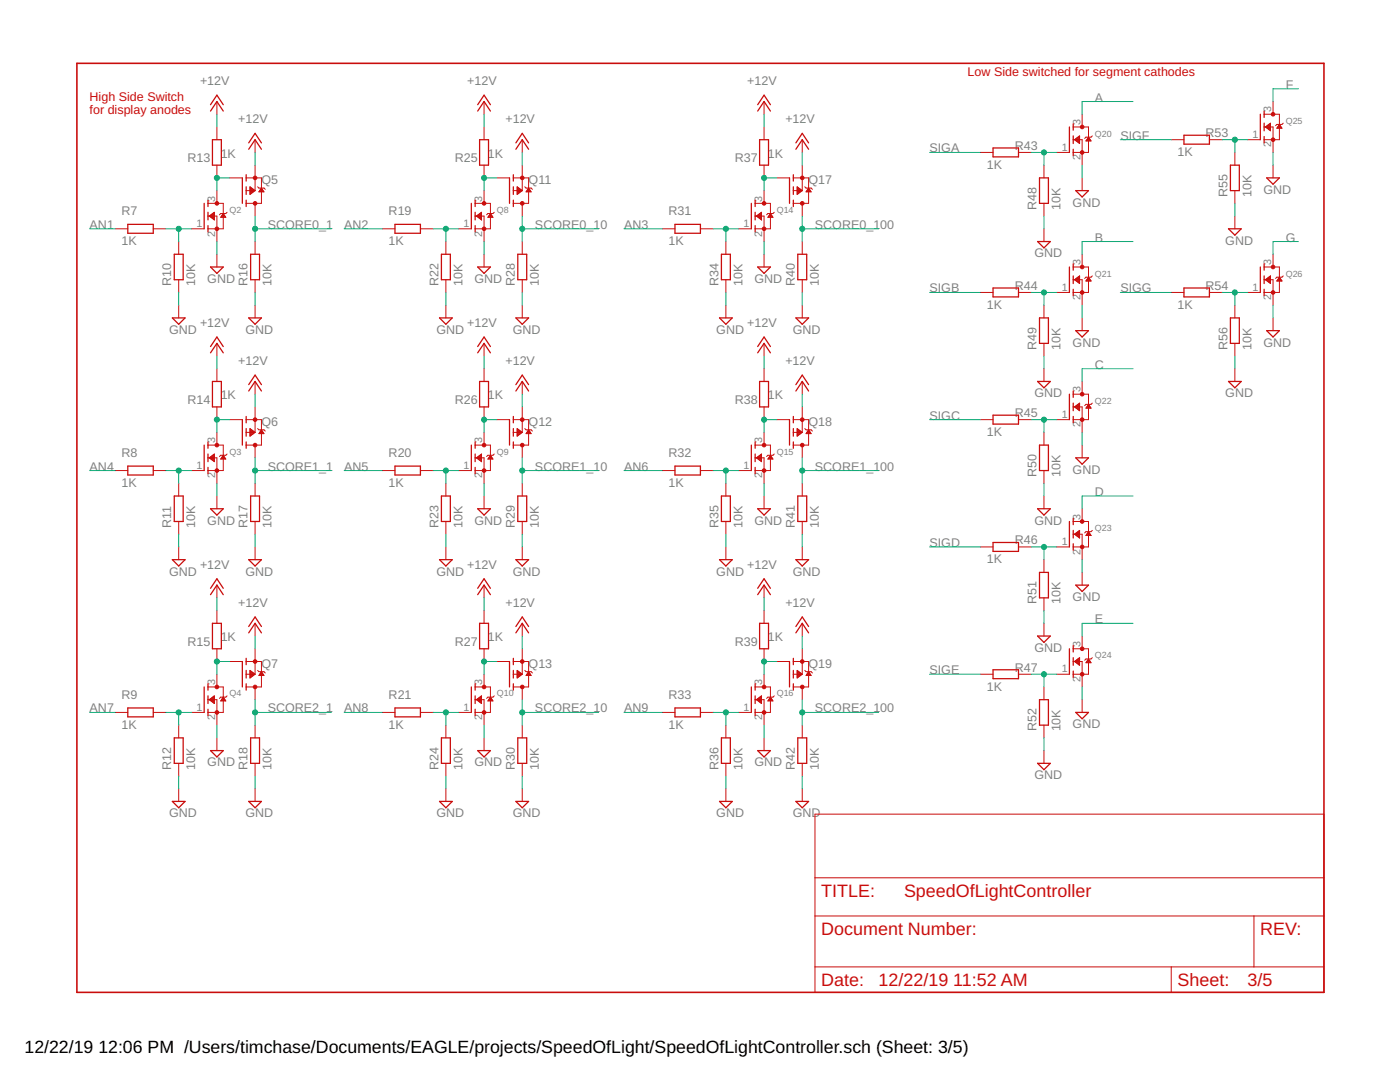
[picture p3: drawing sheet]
<svg xmlns="http://www.w3.org/2000/svg" width="279mm" height="216mm" viewBox="0 0 279 216" stroke-linecap="round" stroke-linejoin="round" font-family="sans-serif">
<path d="M15.3 12.6h248.9v185.4h-248.9z" fill="none" stroke="#c90d0c" stroke-width=".32"/>
<g fill="none" stroke="#c90d0c" stroke-width=".2">
<path d="M43.3 20.3v2.5M43.3 25.3v2.6M43.3 33v2.5M43.3 38v2.6M45.8 35.5h2.6M49.1 35.5h3.1v5.1h-3.1M49.1 38h1.8M49.9 38.2h.8M49.9 38.1h.9M49.9 38h.9M49.9 37.8h.7M49.9 37.7h.6"/>
<path d="M49.9 37.6h.4M49.9 38.7h.1M49.9 38.6h.3M49.9 38.4h.5M49.9 38.3h.6M49.9 37.5h.3M49.9 37.4h.1M49.9 37.3l1 .7-1 .8zM50.9 27.9v2.5M50.9 33v5M51.4 37.3l.3 .2h1l.2 .3M51.7 38.2h.9"/>
<path d="M51.8 38.1h.7M51.9 38h.6M52 37.8h.4M52 37.7h.3M52.1 37.6h.1M52.2 37.5l.5 .8h-1zM96.6 20.3v2.5M96.6 25.3v2.6M96.6 33v2.5M96.6 38v2.6M99.1 35.5h2.6M102.4 35.5h3.1v5.1h-3.1"/>
<path d="M102.4 38h1.8M103.2 38.2h.8M103.2 38.1h1M103.2 38h.9M103.2 37.8h.8M103.2 37.7h.6M103.2 37.6h.5M103.2 37.3l1 .7-1 .8zM103.2 38.7h.2M103.2 38.6h.3M103.2 38.4h.5M103.2 38.3h.6"/>
<path d="M103.2 37.5h.3M103.2 37.4h.1M104.2 27.9v2.5M104.2 33v5M104.7 37.3l.3 .2h1l.3 .3M105.1 38.2h.8M105.1 38.1h.8M105.2 38h.6M105.3 37.8h.4M105.4 37.7h.2M105.5 37.6h.1M105.5 37.5l.5 .8h-1z"/>
<path d="M152.5 20.3v2.5M152.5 25.3v2.6M152.5 33v2.5M152.5 38v2.6M155 35.5h2.6M158.3 35.5h3.1v5.1h-3.1M158.3 38h1.8M159.1 38.2h.8M159.1 38.1h.9M159.1 38h.9M159.1 37.8h.7M159.1 37.7h.6"/>
<path d="M159.1 37.6h.4M159.1 38.7h.1M159.1 38.6h.3M159.1 38.4h.5M159.1 38.3h.6M159.1 37.5h.3M159.1 37.4h.1M159.1 37.3l1 .7-1 .8zM160.1 27.9v2.5M160.1 33v5M160.6 37.3l.3 .2h1l.2 .3M160.9 38.2h.9"/>
<path d="M161 38.1h.7M161.1 38h.5M161.2 37.8h.4M161.2 37.7h.3M161.3 37.6h.1M161.4 37.5l.5 .8h-1zM195.6 30.4h2.6M203.3 30.4h2.5M208.3 33v2.5M210.9 30.4h2.5M214.2 25.3h3v5.1h-3M214.2 27.9h1.8v5.1"/>
<path d="M214.4 27.9l1.1-.8v1.5zM214.5 27.8h1M214.5 27.9h1M214.7 27.7h.8M214.7 28.1h.8M214.8 27.6h.7M214.9 28.2h.6M215 27.5h.5M215 28.3h.5M215.2 27.3h.3M215.2 28.4h.3M215.3 27.2h.2"/>
<path d="M215.3 28.6h.2M216 22.8v2.5M216 35.5v2.5M216.8 28.1h.9M216.9 27.9h.7M216.9 27.8h.7M217 27.7h.5M217.1 27.6h.3M217.2 27.5h.1M217.2 27.4l.5 .7h-1zM218 27.1l-.3 .3h-1l-.2 .2M233.7 27.9h2.6"/>
<path d="M241.4 27.9h2.5M246.4 30.4v2.6M246.4 38v2.6M249 27.9h2.5M252.3 22.8h3v5.1h-3M252.3 25.3h1.8v5.1M252.5 25.3l1.1-.7v1.5zM252.6 25.3h1M252.6 25.4h1M252.8 25.2h.8M252.8 25.5h.8M252.9 25.1h.7"/>
<path d="M253 25.7h.6M253.1 24.9h.5M253.1 25.8h.5M253.2 24.8h.4M253.3 25.9h.3M253.4 24.7h.2M253.4 26h.2M254.1 20.3v2.5M254.1 33v2.5M254.9 25.5h.9M254.9 25.4h.8M255 25.3h.7"/>
<path d="M255.1 25.2h.5M255.2 25.1h.3M255.3 24.9h.1M255.3 24.8l.5 .8h-1zM256.1 24.6l-.3 .2h-1l-.2 .3M23 45.7h2.5M30.6 45.7h2.5M35.7 48.2v2.5M35.7 55.8v2.6M38.2 45.7h2.5M41.5 40.6h3.1v5.1h-3.1M41.5 43.1h1.8v5.1"/>
<path d="M41.8 43.1l1-.7v1.5zM41.8 43.1h1M41.9 43h.9M42 43.3h.8M42 42.9h.8M42.1 43.4h.7M42.2 42.8h.6M42.3 43.5h.5M42.4 42.7h.4M42.4 43.6h.4M42.5 42.5h.3M42.6 43.8h.2"/>
<path d="M42.7 42.4h.1M42.8 43.9h.1M43.3 50.7v2.6M44.1 43.3h.9M44.2 43.1h.7M44.3 43h.5M44.3 42.9h.4M44.4 42.8h.3M44.5 42.7h.1M44.6 42.6l.5 .8h-1.1zM45.3 42.4l-.2 .2h-1.1l-.2 .3M50.9 40.6v2.5"/>
<path d="M50.9 48.2v2.5M50.9 55.8v2.6M76.3 45.7h2.5M83.9 45.7h2.5M89 48.2v2.5M89 55.8v2.6M91.5 45.7h2.6M94.8 40.6h3.1v5.1h-3.1M94.8 43.1h1.8v5.1M95.1 43.1l1-.7v1.5zM95.1 43.1h1M95.2 43h.9"/>
<path d="M95.3 43.3h.8M95.4 42.9h.7M95.5 43.4h.6M95.5 42.8h.6M95.6 43.5h.5M95.7 42.7h.4M95.8 43.6h.3M95.8 42.5h.3M95.9 43.8h.2M96 42.4h.1M96.1 43.9h.1M96.6 50.7v2.6"/>
<path d="M97.4 43.3h.9M97.5 43.1h.7M97.6 43h.6M97.7 42.9h.4M97.8 42.8h.2M97.8 42.7h.1M97.9 42.6l.5 .8h-1zM98.6 42.4l-.2 .2h-1l-.3 .3M104.2 40.6v2.5M104.2 48.2v2.5M104.2 55.8v2.6M132.2 45.7h2.5"/>
<path d="M139.8 45.7h2.5M144.9 48.2v2.5M144.9 55.8v2.6M147.4 45.7h2.5M150.7 40.6h3.1v5.1h-3.1M150.7 43.1h1.8v5.1M151 43.1l1-.7v1.5zM151 43.1h1M151.1 43h.9M151.2 43.3h.8M151.2 42.9h.8M151.3 43.4h.7"/>
<path d="M151.4 42.8h.6M151.5 43.5h.5M151.6 42.7h.4M151.6 43.6h.4M151.7 42.5h.3M151.8 43.8h.2M151.9 42.4h.1M152 43.9h.1M152.5 50.7v2.6M153.3 43.3h.9M153.4 43.1h.7M153.5 43h.5"/>
<path d="M153.5 42.9h.4M153.6 42.8h.3M153.7 42.7h.1M153.8 42.6l.5 .8h-1.1zM154.5 42.4l-.2 .2h-1.1l-.2 .3M160.1 40.6v2.5M160.1 48.2v2.5M160.1 55.8v2.6M195.6 58.4h2.6M203.3 58.4h2.5M208.3 40.6v2.5M208.3 45.7v2.5"/>
<path d="M210.9 58.4h2.5M214.2 55.8h1.8v5.1M214.2 53.3h3v5.1h-3M214.4 55.8l1.1-.7v1.5zM214.6 55.9h.9M214.6 55.7h.9M214.8 55.6h.7M214.8 56h.7M214.9 55.5h.6M214.9 56.2h.6M215.1 55.3h.4M215.1 56.3h.4"/>
<path d="M215.2 56.4h.3M215.2 55.2h.3M215.4 56.5h.1M215.4 55.1h.1M216 50.7v2.6M216.7 56h1M216.8 55.9h.9M216.9 55.8h.7M217 55.7h.5M217.1 55.6h.3M217.1 55.5h.2M217.2 55.3l.5 .8h-1z"/>
<path d="M218 55.1l-.3 .2h-1l-.2 .3M233.7 58.4h2.6M241.4 58.4h2.5M246.4 43.1v2.6M249 58.4h2.5M252.3 53.3h3v5.1h-3M252.3 55.8h1.8v5.1M252.5 55.8l1.1-.7v1.5zM252.7 55.7h.9M252.7 55.9h.9M252.9 56h.7M252.9 55.6h.7"/>
<path d="M253 55.5h.6M253 56.2h.6M253.2 55.3h.4M253.2 56.3h.4M253.3 56.4h.3M253.3 55.2h.3M253.5 55.1h.1M253.5 56.5h.1M254.1 50.7v2.6M254.8 56h1M254.9 55.9h.9M255 55.8h.7"/>
<path d="M255.1 55.7h.5M255.1 55.6h.4M255.2 55.5h.2M255.3 55.3l.5 .8h-1zM256.1 55.1l-.3 .2h-1l-.2 .3M35.7 60.9v2.5M43.3 68.5v2.5M43.3 73.6v2.5M50.9 60.9v2.5M50.9 76.1v2.6M89 60.9v2.5M96.6 68.5v2.5"/>
<path d="M96.6 73.6v2.5M104.2 60.9v2.5M104.2 76.1v2.6M144.9 60.9v2.5M152.5 68.5v2.5M152.5 73.6v2.5M160.1 60.9v2.5M160.1 76.1v2.6M208.3 60.9v2.5M208.3 68.5v2.5M208.3 73.6v2.5M214.2 78.7h3v5h-3"/>
<path d="M216 63.4v2.6M216 76.1v2.6M246.4 60.9v2.5M246.4 68.5v2.5M246.4 73.6v2.5M254.1 63.4v2.6M23 93.9h2.5M30.6 93.9h2.5M35.7 96.4v2.6M38.2 93.9h2.5M41.5 91.4h1.8v5M41.5 88.8h3.1v5.1h-3.1"/>
<path d="M41.8 91.4l1-.8v1.5zM41.8 91.4h1M41.9 91.3h.9M42 91.5h.8M42 91.1h.8M42.1 91.6h.7M42.2 91h.6M42.3 91.8h.5M42.4 90.9h.4M42.4 91.9h.4M42.5 90.8h.3M42.6 92h.2"/>
<path d="M42.7 90.7h.1M42.8 92.1h.1M43.3 81.2v2.5M43.3 86.3v2.5M43.3 99v2.5M44.1 91.5h.9M44.2 91.4h.7M44.3 91.3h.5M44.3 91.1h.4M44.4 91h.3M44.5 90.9h.1M44.6 90.8l.5 .8h-1.1z"/>
<path d="M45.3 90.6l-.2 .2h-1.1l-.2 .3M45.8 83.7h2.6M49.1 83.7h3.1v5.1h-3.1M49.1 86.3h1.8M49.9 86.4h.8M49.9 86.3h.9M49.9 86.2h.9M49.9 86.1h.7M49.9 86h.6M49.9 85.9h.4M49.9 85.5l1 .8-1 .7zM49.9 86.9h.1"/>
<path d="M49.9 86.8h.3M49.9 86.7h.5M49.9 86.6h.6M49.9 85.7h.2M49.9 85.6h.1M50.9 81.2v5.1M50.9 88.8v2.6M50.9 96.4v2.6M51.4 85.5l.3 .3h1l.2 .2M51.7 86.4h.9M51.8 86.3h.7M51.9 86.2h.6"/>
<path d="M52 86.1h.4M52 86h.3M52.1 85.9h.1M52.2 85.8l.5 .7h-1zM76.3 93.9h2.5M83.9 93.9h2.5M89 96.4v2.6M91.5 93.9h2.6M94.8 91.4h1.8v5M94.8 88.8h3.1v5.1h-3.1M95.1 91.4l1-.8v1.5zM95.1 91.4h1"/>
<path d="M95.2 91.3h.9M95.3 91.5h.8M95.4 91.1h.7M95.4 91.6h.7M95.5 91h.6M95.6 91.8h.5M95.7 90.9h.4M95.8 91.9h.3M95.8 90.8h.3M95.9 92h.2M96 90.7h.1M96.1 92.1h.1"/>
<path d="M96.6 81.2v2.5M96.6 86.3v2.5M96.6 99v2.5M97.5 91.5h.8M97.5 91.4h.7M97.6 91.3h.5M97.7 91.1h.4M97.8 91h.2M97.9 90.9h.1M97.9 90.8l.5 .8h-1zM98.6 90.6l-.2 .2h-1l-.3 .3M99.1 83.7h2.6"/>
<path d="M102.4 83.7h3.1v5.1h-3.1M102.4 86.3h1.8M103.2 85.5l1 .8-1 .7zM103.2 86.4h.8M103.2 86.3h1M103.2 86.2h.9M103.2 86.1h.8M103.2 86h.6M103.2 85.9h.5M103.2 86.9h.2M103.2 86.8h.3M103.2 86.7h.5"/>
<path d="M103.2 86.6h.6M103.2 85.7h.3M103.2 85.6h.1M104.2 81.2v5.1M104.2 88.8v2.6M104.2 96.4v2.6M104.7 85.5l.3 .3h1l.3 .2M105.1 86.4h.8M105.1 86.3h.8M105.2 86.2h.6M105.3 86.1h.4M105.4 86h.2"/>
<path d="M105.5 85.9h.1M105.5 85.8l.5 .7h-1zM132.2 93.9h2.5M139.8 93.9h2.5M144.9 96.4v2.6M147.4 93.9h2.5M150.7 91.4h1.8v5M150.7 88.8h3.1v5.1h-3.1M151 91.4l1-.8v1.5zM151 91.4h1M151.1 91.3h.9M151.2 91.5h.8"/>
<path d="M151.2 91.1h.8M151.3 91.6h.7M151.4 91h.6M151.5 91.8h.5M151.6 90.9h.4M151.6 91.9h.4M151.7 90.8h.3M151.8 92h.2M151.9 90.7h.1M152 92.1h.1M152.5 81.2v2.5M152.5 86.3v2.5"/>
<path d="M152.5 99v2.5M153.3 91.5h.9M153.4 91.4h.7M153.5 91.3h.5M153.5 91.1h.4M153.6 91h.3M153.7 90.9h.1M153.8 90.8l.5 .8h-1.1zM154.5 90.6l-.2 .2h-1.1l-.2 .3M155 83.7h2.6M158.3 83.7h3.1v5.1h-3.1M158.3 86.3h1.8"/>
<path d="M159.1 85.5l1 .8-1 .7zM159.1 86.4h.8M159.1 86.3h.9M159.1 86.2h.9M159.1 86.1h.7M159.1 86h.6M159.1 85.9h.4M159.1 86.9h.1M159.1 86.8h.3M159.1 86.7h.5M159.1 86.6h.6M159.1 85.7h.3"/>
<path d="M159.1 85.6h.1M160.1 81.2v5.1M160.1 88.8v2.6M160.1 96.4v2.6M160.6 85.5l.3 .3h1l.2 .2M160.9 86.4h.9M161 86.3h.7M161.1 86.2h.5M161.2 86.1h.4M161.2 86h.3M161.3 85.9h.1M161.4 85.8l.5 .7h-1z"/>
<path d="M195.6 83.7h2.6M203.3 83.7h2.5M208.3 86.3v2.5M208.3 93.9v2.5M208.3 99v2.5M210.9 83.7h2.5M214.2 81.2h1.8v5.1M214.4 81.2l1.1-.8v1.6zM214.5 81.3h1M214.5 81.1h1M214.7 81.4h.8M214.7 81h.8"/>
<path d="M214.8 80.9h.7M214.8 81.5h.7M215 80.8h.5M215 81.6h.5M215.2 81.7h.3M215.2 80.7h.3M215.3 81.9h.2M215.3 80.5h.2M216 88.8v2.6M216.8 81.4h.9M216.9 81.3h.7M216.9 81.1h.6"/>
<path d="M217 81h.4M217.1 80.9h.3M217.2 80.8h.1M217.2 80.7l.5 .7h-1zM218 80.4l-.3 .3h-1l-.2 .2M35.7 104.1v2.5M35.7 109.1v2.6M43.3 116.8v2.5M50.9 104.1v2.5M50.9 109.1v2.6M89 104.1v2.5M89 109.1v2.6"/>
<path d="M96.6 116.8v2.5M104.2 104.1v2.5M104.2 109.1v2.6M144.9 104.1v2.5M144.9 109.1v2.6M152.5 116.8v2.5M160.1 104.1v2.5M160.1 109.1v2.6M195.6 109.1h2.6M203.3 109.1h2.5M208.3 111.7v2.5M208.3 119.3v2.5"/>
<path d="M210.9 109.1h2.5M214.2 106.6h1.8v5.1M214.2 104.1h3v5h-3M214.4 106.6l1.1-.8v1.6zM214.6 106.7h.9M214.6 106.5h.9M214.8 106.8h.7M214.8 106.3h.7M214.9 107h.6M214.9 106.2h.6M215.1 107.1h.4M215.1 106.1h.4"/>
<path d="M215.2 107.2h.3M215.3 106h.2M215.4 107.3h.1M215.4 105.9h.1M216 101.5v2.6M216 114.2v2.6M216.7 106.8h1M216.8 106.7h.9M216.9 106.6h.7M217 106.5h.5M217.1 106.3h.3M217.1 106.2h.2"/>
<path d="M217.2 106.1l.5 .7h-1zM217.2 106.1h.1M218 105.8l-.3 .3h-1l-.2 .2M41.5 139.6h1.8v5.1M41.5 137.1h3.1v5.1h-3.1M41.8 139.6l1-.7v1.5zM41.8 139.6h1M41.9 139.5h.9M42 139.8h.8M42 139.4h.8M42.1 139.9h.7M42.2 139.3h.6"/>
<path d="M42.3 140h.5M42.4 139.1h.4M42.5 139h.3M42.7 138.9h.1M43.3 121.8v2.6M43.3 129.5v2.5M43.3 134.5v2.6M44.1 139.8h.9M44.2 139.6h.7M44.3 139.5h.5M44.3 139.4h.4M44.4 139.3h.3"/>
<path d="M44.5 139.1h.1M44.6 139.1l.5 .8h-1.1zM45.3 138.9l-.2 .2h-1.1l-.2 .3M45.8 132h2.6M49.1 134.5h1.8M49.1 132h3.1v5.1h-3.1M49.9 133.8l1 .7-1 .8zM49.9 134.8h.6M49.9 134.7h.8M49.9 134.6h.9M49.9 134.5h.9M49.9 134.3h.7"/>
<path d="M49.9 134.2h.6M49.9 134.1h.4M49.9 135.2h.1M49.9 135h.3M49.9 134.9h.5M49.9 134h.2M49.9 133.9h.1M50.9 124.4v2.5M50.9 129.5v5M50.9 137.1v2.5M51.4 133.8l.3 .2h1l.2 .3M51.7 134.7h.9"/>
<path d="M51.8 134.6h.7M51.9 134.5h.6M52 134.3h.4M52 134.2h.3M52.1 134.1h.1M52.2 134l.5 .8h-1zM94.8 139.6h1.8v5.1M94.8 137.1h3.1v5.1h-3.1M95.1 139.6l1-.7v1.5zM95.1 139.6h1M95.2 139.5h.9M95.3 139.8h.8"/>
<path d="M95.4 139.4h.7M95.4 139.9h.7M95.5 139.3h.6M95.6 140h.5M95.7 139.1h.4M95.9 139h.2M96 138.9h.1M96.6 121.8v2.6M96.6 129.5v2.5M96.6 134.5v2.6M97.5 139.8h.8M97.5 139.6h.7"/>
<path d="M97.6 139.5h.5M97.7 139.4h.4M97.8 139.3h.2M97.9 139.1h.1M97.9 139.1l.5 .8h-1zM98.6 138.9l-.2 .2h-1l-.3 .3M99.1 132h2.6M102.4 134.5h1.8M102.4 132h3.1v5.1h-3.1M103.2 133.8l1 .7-1 .8zM103.2 134.8h.6M103.2 134.7h.8"/>
<path d="M103.2 134.6h1M103.2 134.5h.9M103.2 134.3h.8M103.2 134.2h.6M103.2 134.1h.4M103.2 135.2h.2M103.2 135h.3M103.2 134.9h.5M103.2 134h.3M103.2 133.9h.1M104.2 124.4v2.5M104.2 129.5v5"/>
<path d="M104.2 137.1v2.5M104.7 133.8l.3 .2h1l.3 .3M105.1 134.7h.8M105.1 134.6h.8M105.2 134.5h.6M105.3 134.3h.4M105.4 134.2h.2M105.5 134.1h.1M105.5 134l.5 .8h-1zM150.7 139.6h1.8v5.1M150.7 137.1h3.1v5.1h-3.1M151 139.6l1-.7v1.5z"/>
<path d="M151 139.6h1M151.1 139.5h.9M151.2 139.8h.8M151.2 139.4h.8M151.3 139.9h.7M151.4 139.3h.6M151.5 140h.5M151.6 139.1h.4M151.7 139h.3M151.9 138.9h.1M152.5 121.8v2.6M152.5 129.5v2.5"/>
<path d="M152.5 134.5v2.6M153.3 139.8h.9M153.4 139.6h.7M153.5 139.5h.5M153.6 139.4h.3M153.6 139.3h.3M153.7 139.1h.1M153.8 139.1l.5 .8h-1.1zM154.5 138.9l-.2 .2h-1.1l-.2 .3M155 132h2.6M158.3 134.5h1.8M158.3 132h3.1v5.1h-3.1"/>
<path d="M159.1 133.8l1 .7-1 .8zM159.1 134.8h.6M159.1 134.7h.8M159.1 134.6h.9M159.1 134.5h.9M159.1 134.3h.7M159.1 134.2h.6M159.1 134.1h.4M159.1 135.2h.1M159.1 135h.3M159.1 134.9h.5M159.1 134h.2"/>
<path d="M159.1 133.9h.1M160.1 124.4v2.5M160.1 129.5v5M160.1 137.1v2.5M160.6 133.8l.3 .2h1l.2 .3M160.9 134.7h.9M161 134.6h.7M161.1 134.5h.5M161.2 134.3h.4M161.2 134.2h.3M161.3 134.1h.1M161.4 134l.5 .8h-1z"/>
<path d="M195.6 134.5h2.6M203.3 134.5h2.5M208.3 124.4v2.5M208.3 137.1v2.5M210.9 134.5h2.5M214.2 132h1.8v5.1M214.2 129.5h3v5h-3M214.4 132l1.1-.8v1.6zM214.5 131.9h1M214.7 132.2h.8M214.7 131.8h.8M214.8 132.3h.7"/>
<path d="M214.9 131.7h.6M215 132.4h.5M215 131.6h.5M215.2 132.5h.3M215.2 131.4h.3M215.3 132.7h.2M215.3 131.3h.2M216 126.9v2.6M216 139.6v2.6M216.8 132.2h.9M216.9 132h.7M217 131.9h.5"/>
<path d="M217 131.8h.4M217.1 131.7h.3M217.2 131.6h.1M217.2 131.5l.5 .7h-1zM218 131.2l-.3 .3h-1l-.2 .2M23 142.2h2.5M30.6 142.2h2.5M35.7 144.7v2.5M35.7 152.3v2.6M35.7 157.4v2.5M38.2 142.2h2.5M42.4 140.1h.4"/>
<path d="M42.6 140.3h.2M42.8 140.4h.1M43.3 147.2v2.6M50.9 144.7v2.5M50.9 152.3v2.6M50.9 157.4v2.5M76.3 142.2h2.5M83.9 142.2h2.5M89 144.7v2.5M89 152.3v2.6M89 157.4v2.5M91.5 142.2h2.6"/>
<path d="M95.8 140.1h.3M95.9 140.3h.2M96.1 140.4h.1M96.6 147.2v2.6M104.2 144.7v2.5M104.2 152.3v2.6M104.2 157.4v2.5M132.2 142.2h2.5M139.8 142.2h2.5M144.9 144.7v2.5M144.9 152.3v2.6M144.9 157.4v2.5"/>
<path d="M147.4 142.2h2.5M151.6 140.1h.4M151.8 140.3h.2M152 140.4h.1M152.5 147.2v2.6M160.1 144.7v2.5M160.1 152.3v2.6M160.1 157.4v2.5M208.3 144.7v2.5M208.3 149.8v2.5M162.6 162.5h101.6v35.5h-101.6zM162.6 175.2h101.6"/>
<path d="M162.6 182.8h101.6M162.6 192.9h101.6M233.7 192.9v5.1M250.3 182.8v10.1"/>
</g>
<g fill="none" stroke="#c90d0c" stroke-width=".25">
<path d="M41.5 39.9v1.3M42 22.2l1.3-1.9 1.3 1.9M42 20.9l1.3-1.9 1.3 1.9M42.4 27.9h1.8v5.1h-1.8zM48.4 35.5v5.1M49.1 34.9v1.2M49.1 37.3v1.5M49.1 39.9v1.3M49.6 29.8l1.3-1.9 1.3 1.9M49.6 28.5l1.3-1.9 1.3 1.9M94.8 39.9v1.3M95.3 22.2l1.3-1.9 1.3 1.9"/>
<path d="M95.3 20.9l1.3-1.9 1.3 1.9M95.7 27.9h1.8v5.1h-1.8zM101.7 35.5v5.1M102.4 34.9v1.2M102.4 37.3v1.5M102.4 39.9v1.3M103 29.8l1.2-1.9 1.3 1.9M103 28.5l1.2-1.9 1.3 1.9M150.7 39.9v1.3M151.2 22.2l1.3-1.9 1.3 1.9M151.2 20.9l1.3-1.9 1.3 1.9M151.6 27.9h1.8v5.1h-1.8z"/>
<path d="M157.6 35.5v5.1M158.3 34.9v1.2M158.3 37.3v1.5M158.3 39.9v1.3M158.8 29.8l1.3-1.9 1.3 1.9M158.8 28.5l1.3-1.9 1.3 1.9M198.2 29.5h5.1v1.8h-5.1zM207.5 35.5h1.7v5.1h-1.7zM213.4 25.3v5.1M214.2 24.7v1.3M214.2 27.1v1.5M214.2 29.8v1.3"/>
<path d="M214.7 38h2.5l-1.2 1.3zM236.3 27h5.1v1.8h-5.1zM245.6 33h1.7v5h-1.7zM251.5 22.8v5.1M252.3 22.2v1.2M252.3 24.6v1.5M252.3 27.2v1.3M252.8 35.5h2.5l-1.2 1.3zM25.5 44.8h5.1v1.7h-5.1zM34.8 50.7h1.8v5.1h-1.8zM40.7 40.6v5.1M41.5 42.4v1.5"/>
<path d="M41.5 45v1.3M42 53.3h2.6l-1.3 1.2zM50 50.7h1.8v5.1h-1.8zM78.8 44.8h5.1v1.7h-5.1zM88.1 50.7h1.8v5.1h-1.8zM94.1 40.6v5.1M94.8 42.4v1.5M94.8 45v1.3M95.3 53.3h2.6l-1.3 1.2zM103.3 50.7h1.8v5.1h-1.8zM134.7 44.8h5.1v1.7h-5.1zM144 50.7h1.8v5.1h-1.8z"/>
<path d="M149.9 40.6v5.1M150.7 42.4v1.5M150.7 45v1.3M151.2 53.3h2.6l-1.3 1.2zM159.2 50.7h1.8v5.1h-1.8zM198.2 57.5h5.1v1.7h-5.1zM207.1 48.2h2.5l-1.3 1.3zM213.4 53.3v5.1M214.2 52.6v1.3M214.2 55.1v1.5M214.2 57.7v1.3M236.3 57.5h5.1v1.7h-5.1z"/>
<path d="M245.2 45.7h2.5l-1.3 1.2zM251.5 53.3v5.1M252.3 52.6v1.3M252.3 55.1v1.5M252.3 57.7v1.3M34.4 63.4h2.5l-1.2 1.3zM42 70.4l1.3-1.9 1.3 1.9M42 69.2l1.3-2 1.3 2M42.4 76.1h1.8v5.1h-1.8zM49.6 63.4h2.6l-1.3 1.3zM49.6 78l1.3-1.9 1.3 1.9M49.6 76.8l1.3-2 1.3 2"/>
<path d="M87.7 63.4h2.6l-1.3 1.3zM95.3 70.4l1.3-1.9 1.3 1.9M95.3 69.2l1.3-2 1.3 2M95.7 76.1h1.8v5.1h-1.8zM103 63.4h2.5l-1.3 1.3zM103 78l1.2-1.9 1.3 1.9M103 76.8l1.2-2 1.3 2M143.6 63.4h2.5l-1.2 1.3zM151.2 70.4l1.3-1.9 1.3 1.9M151.2 69.2l1.3-2 1.3 2M151.6 76.1h1.8v5.1h-1.8zM158.8 63.4h2.6l-1.3 1.3z"/>
<path d="M158.8 78l1.3-1.9 1.3 1.9M158.8 76.8l1.3-2 1.3 2M207.1 76.1h2.5l-1.3 1.3zM207.5 63.4h1.7v5.1h-1.7zM213.4 78.7v5M214.2 78v1.3M214.7 66h2.5l-1.2 1.2zM245.2 76.1h2.5l-1.3 1.3zM245.6 63.4h1.7v5.1h-1.7zM252.8 66h2.5l-1.2 1.2zM25.5 93h5.1v1.8h-5.1zM34.8 99h1.8v5.1h-1.8z"/>
<path d="M40.7 88.8v5.1M41.5 88.2v1.3M41.5 90.6v1.5M41.5 93.3v1.2M48.4 83.7v5.1M49.1 83.1v1.3M49.1 85.5v1.5M49.1 88.2v1.3M50 99h1.8v5.1h-1.8zM78.8 93h5.1v1.8h-5.1zM88.1 99h1.8v5.1h-1.8zM94.1 88.8v5.1"/>
<path d="M94.8 88.2v1.3M94.8 90.6v1.5M94.8 93.3v1.2M101.7 83.7v5.1M102.4 83.1v1.3M102.4 85.5v1.5M102.4 88.2v1.3M103.3 99h1.8v5.1h-1.8zM134.7 93h5.1v1.8h-5.1zM144 99h1.8v5.1h-1.8zM149.9 88.8v5.1M150.7 88.2v1.3"/>
<path d="M150.7 90.6v1.5M150.7 93.3v1.2M157.6 83.7v5.1M158.3 83.1v1.3M158.3 85.5v1.5M158.3 88.2v1.3M159.2 99h1.8v5.1h-1.8zM198.2 82.8h5.1v1.8h-5.1zM207.5 88.8h1.7v5.1h-1.7zM214.2 80.4v1.6M214.2 83.1v1.3M214.7 91.4h2.5l-1.2 1.2z"/>
<path d="M34.4 111.7h2.5l-1.2 1.2zM42 101.5h2.6l-1.3 1.3zM42 118.7l1.3-1.9 1.3 1.9M42 117.4l1.3-1.9 1.3 1.9M49.6 111.7h2.6l-1.3 1.2zM87.7 111.7h2.6l-1.3 1.2zM95.3 101.5h2.6l-1.3 1.3zM95.3 118.7l1.3-1.9 1.3 1.9M95.3 117.4l1.3-1.9 1.3 1.9M103 111.7h2.5l-1.3 1.2zM143.6 111.7h2.5l-1.2 1.2zM151.2 101.5h2.6l-1.3 1.3z"/>
<path d="M151.2 118.7l1.3-1.9 1.3 1.9M151.2 117.4l1.3-1.9 1.3 1.9M158.8 111.7h2.6l-1.3 1.2zM198.2 108.2h5.1v1.8h-5.1zM207.1 101.5h2.5l-1.3 1.3zM207.5 114.2h1.7v5.1h-1.7zM213.4 104.1v5M214.2 103.4v1.3M214.2 105.8v1.6M214.2 108.5v1.3M214.7 116.8h2.5l-1.2 1.2zM40.7 137.1v5.1"/>
<path d="M41.5 136.4v1.3M41.5 138.9v1.5M42.4 124.4h1.8v5.1h-1.8zM48.4 132v5.1M49.1 131.4v1.2M49.1 133.8v1.5M49.1 136.4v1.3M49.6 126.3l1.3-1.9 1.3 1.9M49.6 125l1.3-1.9 1.3 1.9M94.1 137.1v5.1M94.8 136.4v1.3M94.8 138.9v1.5"/>
<path d="M95.7 124.4h1.8v5.1h-1.8zM101.7 132v5.1M102.4 131.4v1.2M102.4 133.8v1.5M102.4 136.4v1.3M103 126.3l1.2-1.9 1.3 1.9M103 125l1.2-1.9 1.3 1.9M149.9 137.1v5.1M150.7 136.4v1.3M150.7 138.9v1.5M151.6 124.4h1.8v5.1h-1.8zM157.6 132v5.1"/>
<path d="M158.3 131.4v1.2M158.3 133.8v1.5M158.3 136.4v1.3M158.8 126.3l1.3-1.9 1.3 1.9M158.8 125l1.3-1.9 1.3 1.9M198.2 133.6h5.1v1.8h-5.1zM207.1 126.9h2.5l-1.3 1.3zM207.5 139.6h1.7v5.1h-1.7zM213.4 129.5v5M214.2 128.8v1.3M214.2 131.2v1.6M214.2 133.9v1.3"/>
<path d="M25.5 141.3h5.1v1.7h-5.1zM34.4 159.9h2.5l-1.2 1.3zM34.8 147.2h1.8v5.1h-1.8zM41.5 141.5v1.3M42 149.8h2.6l-1.3 1.2zM49.6 159.9h2.6l-1.3 1.3zM50 147.2h1.8v5.1h-1.8zM78.8 141.3h5.1v1.7h-5.1zM87.7 159.9h2.6l-1.3 1.3zM88.1 147.2h1.8v5.1h-1.8zM94.8 141.5v1.3M95.3 149.8h2.6l-1.3 1.2z"/>
<path d="M103 159.9h2.5l-1.3 1.3zM103.3 147.2h1.8v5.1h-1.8zM134.7 141.3h5.1v1.7h-5.1zM143.6 159.9h2.5l-1.2 1.3zM144 147.2h1.8v5.1h-1.8zM150.7 141.5v1.3M151.2 149.8h2.6l-1.3 1.2zM158.8 159.9h2.6l-1.3 1.3zM159.2 147.2h1.8v5.1h-1.8zM207.1 152.3h2.5l-1.3 1.3zM214.7 142.2h2.5l-1.2 1.2z"/>
</g>
<g fill="#c90d0c" stroke="#c90d0c" stroke-width=".2">
<circle cx="43.3" cy="45.7" r=".36"/>
<circle cx="43.3" cy="40.6" r=".36"/>
<circle cx="96.6" cy="45.7" r=".36"/>
<circle cx="96.6" cy="40.6" r=".36"/>
<circle cx="152.5" cy="45.7" r=".36"/>
<circle cx="152.5" cy="40.6" r=".36"/>
<circle cx="152.5" cy="93.9" r=".36"/>
<circle cx="152.5" cy="88.8" r=".36"/>
<circle cx="96.6" cy="93.9" r=".36"/>
<circle cx="96.6" cy="88.8" r=".36"/>
<circle cx="43.3" cy="93.9" r=".36"/>
<circle cx="43.3" cy="88.8" r=".36"/>
<circle cx="43.3" cy="142.2" r=".36"/>
<circle cx="43.3" cy="137.1" r=".36"/>
<circle cx="96.6" cy="142.2" r=".36"/>
<circle cx="96.6" cy="137.1" r=".36"/>
<circle cx="152.5" cy="142.2" r=".36"/>
<circle cx="152.5" cy="137.1" r=".36"/>
<circle cx="216" cy="134.5" r=".36"/>
<circle cx="216" cy="129.5" r=".36"/>
<circle cx="216" cy="109.1" r=".36"/>
<circle cx="216" cy="104.1" r=".36"/>
<circle cx="216" cy="83.7" r=".36"/>
<circle cx="216" cy="78.7" r=".36"/>
<circle cx="216" cy="58.4" r=".36"/>
<circle cx="216" cy="53.3" r=".36"/>
<circle cx="216" cy="30.4" r=".36"/>
<circle cx="216" cy="25.3" r=".36"/>
<circle cx="254.1" cy="27.9" r=".36"/>
<circle cx="254.1" cy="22.8" r=".36"/>
<circle cx="254.1" cy="58.4" r=".36"/>
<circle cx="254.1" cy="53.3" r=".36"/>
<circle cx="104.2" cy="35.5" r=".36"/>
<circle cx="104.2" cy="40.6" r=".36"/>
<circle cx="160.1" cy="35.5" r=".36"/>
<circle cx="160.1" cy="40.6" r=".36"/>
<circle cx="50.9" cy="83.7" r=".36"/>
<circle cx="50.9" cy="88.8" r=".36"/>
<circle cx="104.2" cy="83.7" r=".36"/>
<circle cx="104.2" cy="88.8" r=".36"/>
<circle cx="160.1" cy="83.7" r=".36"/>
<circle cx="160.1" cy="88.8" r=".36"/>
<circle cx="50.9" cy="132" r=".36"/>
<circle cx="50.9" cy="137.1" r=".36"/>
<circle cx="104.2" cy="132" r=".36"/>
<circle cx="104.2" cy="137.1" r=".36"/>
<circle cx="160.1" cy="132" r=".36"/>
<circle cx="160.1" cy="137.1" r=".36"/>
<circle cx="50.9" cy="35.5" r=".36"/>
<circle cx="50.9" cy="40.6" r=".36"/>
</g>
<g fill="none" stroke="#0dab76" stroke-width=".2">
<path d="M259.1 17.7h-5v2.6M43.3 22.8v2.5M45.8 35.5h-2.5v2.5M50.9 30.4v2.6M96.6 22.8v2.5M99.1 35.5h-2.5v2.5M104.2 30.4v2.6M152.5 22.8v2.5M155 35.5h-2.5v2.5M160.1 30.4v2.6M185.5 30.4h10.1M205.8 30.4h5.1"/>
<path d="M208.3 30.4v2.6M216 33v2.5M223.6 27.9h10.1M226.1 20.3h-10.1v2.5M243.9 27.9h5.1M246.4 27.9v2.5M254.1 30.4v2.6M17.9 45.7h5.1M33.1 45.7h5.1M35.7 45.7v2.5M35.7 58.4v2.5M43.3 48.2v2.5"/>
<path d="M50.9 43.1v5.1M50.9 58.4v2.5M50.9 45.7h15.2M68.7 45.7h7.6M86.4 45.7h5.1M89 45.7v2.5M89 58.4v2.5M96.6 48.2v2.5M104.2 43.1v5.1M104.2 58.4v2.5M104.2 45.7h15.3M124.5 45.7h7.7"/>
<path d="M142.3 45.7h5.1M144.9 45.7v2.5M144.9 58.4v2.5M152.5 48.2v2.5M160.1 43.1v5.1M160.1 58.4v2.5M160.1 45.7h15.2M185.5 58.4h10.1M205.8 58.4h5.1M208.3 43.1v2.6M208.3 58.4v2.5M223.6 58.4h10.1"/>
<path d="M226.1 48.2h-10.1v2.5M243.9 58.4h5.1M246.4 40.6v2.5M246.4 58.4v2.5M259.1 48.2h-5v2.5M43.3 71v2.6M50.9 78.7v2.5M96.6 71v2.6M104.2 78.7v2.5M152.5 71v2.6M160.1 78.7v2.5M208.3 71v2.6"/>
<path d="M216 60.9v2.5M226.1 73.6h-10.1v2.5M246.4 71v2.6M254.1 60.9v2.5M17.9 93.9h5.1M33.1 93.9h5.1M35.7 93.9v2.5M43.3 96.4v2.6M45.8 83.7h-2.5v2.6M50.9 91.4v5M50.9 93.9h15.2M68.7 93.9h7.6"/>
<path d="M86.4 93.9h5.1M89 93.9v2.5M96.6 96.4v2.6M99.1 83.7h-2.5v2.6M104.2 91.4v5M104.2 93.9h15.3M124.5 93.9h7.7M142.3 93.9h5.1M144.9 93.9v2.5M152.5 96.4v2.6M155 83.7h-2.5v2.6M160.1 91.4v5"/>
<path d="M160.1 93.9h15.2M185.5 83.7h10.1M205.8 83.7h5.1M208.3 83.7v2.6M208.3 96.4v2.6M216 86.3v2.5M226.1 99h-10.1v2.5M35.7 106.6v2.5M43.3 119.3v2.5M50.9 106.6v2.5M89 106.6v2.5M96.6 119.3v2.5"/>
<path d="M104.2 106.6v2.5M144.9 106.6v2.5M152.5 119.3v2.5M160.1 106.6v2.5M185.5 109.1h10.1M205.8 109.1h5.1M208.3 109.1v2.6M216 111.7v2.5M45.8 132h-2.5v2.5M50.9 126.9v2.6M50.9 139.6v5.1M99.1 132h-2.5v2.5"/>
<path d="M104.2 126.9v2.6M104.2 139.6v5.1M155 132h-2.5v2.5M160.1 126.9v2.6M160.1 139.6v5.1M185.5 134.5h10.1M205.8 134.5h5.1M208.3 121.8v2.6M208.3 134.5v2.6M216 137.1v2.5M226.1 124.4h-10.1v2.5M17.9 142.2h5.1"/>
<path d="M33.1 142.2h5.1M35.7 142.2v2.5M35.7 154.9v2.5M43.3 144.7v2.5M50.9 154.9v2.5M50.9 142.2h15.2M68.7 142.2h7.6M86.4 142.2h5.1M89 142.2v2.5M89 154.9v2.5M96.6 144.7v2.5M104.2 154.9v2.5"/>
<path d="M104.2 142.2h15.3M124.5 142.2h7.7M142.3 142.2h5.1M144.9 142.2v2.5M144.9 154.9v2.5M152.5 144.7v2.5M160.1 154.9v2.5M160.1 142.2h15.2M208.3 147.2v2.6"/>
</g>
<g fill="#0dab76" stroke="#0dab76" stroke-width=".2">
<circle cx="208.3" cy="30.4" r=".51"/>
<circle cx="208.3" cy="58.4" r=".51"/>
<circle cx="208.3" cy="83.7" r=".51"/>
<circle cx="208.3" cy="109.1" r=".51"/>
<circle cx="208.3" cy="134.5" r=".51"/>
<circle cx="246.4" cy="27.9" r=".51"/>
<circle cx="246.4" cy="58.4" r=".51"/>
<circle cx="35.7" cy="45.7" r=".51"/>
<circle cx="50.9" cy="45.7" r=".51"/>
<circle cx="89" cy="45.7" r=".51"/>
<circle cx="144.9" cy="45.7" r=".51"/>
<circle cx="104.2" cy="45.7" r=".51"/>
<circle cx="160.1" cy="45.7" r=".51"/>
<circle cx="35.7" cy="93.9" r=".51"/>
<circle cx="89" cy="93.9" r=".51"/>
<circle cx="144.9" cy="93.9" r=".51"/>
<circle cx="35.7" cy="142.2" r=".51"/>
<circle cx="89" cy="142.2" r=".51"/>
<circle cx="144.9" cy="142.2" r=".51"/>
<circle cx="50.9" cy="93.9" r=".51"/>
<circle cx="104.2" cy="93.9" r=".51"/>
<circle cx="160.1" cy="93.9" r=".51"/>
<circle cx="50.9" cy="142.2" r=".51"/>
<circle cx="104.2" cy="142.2" r=".51"/>
<circle cx="160.1" cy="142.2" r=".51"/>
<circle cx="152.5" cy="132" r=".51"/>
<circle cx="96.6" cy="132" r=".51"/>
<circle cx="43.3" cy="132" r=".51"/>
<circle cx="43.3" cy="83.7" r=".51"/>
<circle cx="96.6" cy="83.7" r=".51"/>
<circle cx="152.5" cy="83.7" r=".51"/>
<circle cx="152.5" cy="35.5" r=".51"/>
<circle cx="96.6" cy="35.5" r=".51"/>
<circle cx="43.3" cy="35.5" r=".51"/>
</g>
<g font-size="3.6" fill="#c90d0c">
<text x="163.9" y="179">TITLE:</text>
<text x="180.4" y="179">SpeedOfLightController</text>
<text x="163.9" y="186.6">Document Number:</text>
<text x="251.5" y="186.6">REV:</text>
<text x="163.9" y="196.7">Date:</text>
<text x="175.3" y="196.7">12/22/19</text>
<text x="190.3" y="196.7">11:52 AM</text>
<text x="235" y="196.7">Sheet:</text>
<text x="249" y="196.7">3/5</text>
</g>
<g font-size="3.5">
<text x="4.9" y="210">12/22/19</text>
<text x="19.6" y="210">12:06 PM /Users/timchase/Documents/EAGLE/projects/SpeedOfLight/SpeedOfLightController.sch (Sheet: 3/5)</text>
</g>
<g font-size="2.5" fill="#808080">
<text x="39.9" y="17">+12V</text>
<text x="93.2" y="17">+12V</text>
<text x="149.1" y="17">+12V</text>
<text x="256.6" y="17.7">F</text>
<text x="218.5" y="20.3">A</text>
<text x="47.5" y="24.6">+12V</text>
<text x="100.9" y="24.6">+12V</text>
<text x="156.7" y="24.6">+12V</text>
<text x="202.5" y="29.9">R43</text>
<text x="223.6" y="27.9">SIGF</text>
<text x="240.6" y="27.3">R53</text>
<text x="37.4" y="32.4">R13</text>
<text x="44" y="31.4">1K</text>
<text x="90.8" y="32.4">R25</text>
<text x="97.4" y="31.4">1K</text>
<text x="146.6" y="32.4">R37</text>
<text x="153.2" y="31.4">1K</text>
<text x="185.5" y="30.4">SIGA</text>
<text x="196.9" y="33.7">1K</text>
<text x="235" y="31.2">1K</text>
<text x="52.2" y="36.8">Q5</text>
<text x="105.5" y="36.8">Q11</text>
<text x="161.4" y="36.8">Q17</text>
<text x="206.9" y="41.8" transform="rotate(-90 206.9 41.8)">R48</text>
<text x="211.7" y="41.8" transform="rotate(-90 211.7 41.8)">10K</text>
<text x="214.1" y="41.2">GND</text>
<text x="244.9" y="39.3" transform="rotate(-90 244.9 39.3)">R55</text>
<text x="249.7" y="39.3" transform="rotate(-90 249.7 39.3)">10K</text>
<text x="252.2" y="38.7">GND</text>
<text x="17.9" y="45.7">AN1</text>
<text x="24.2" y="42.9">R7</text>
<text x="53.4" y="45.7">SCORE0_1</text>
<text x="68.7" y="45.7">AN2</text>
<text x="77.6" y="42.9">R19</text>
<text x="106.8" y="45.7">SCORE0_10</text>
<text x="124.5" y="45.7">AN3</text>
<text x="133.4" y="42.9">R31</text>
<text x="162.6" y="45.7">SCORE0_100</text>
<text x="24.2" y="49">1K</text>
<text x="77.6" y="49">1K</text>
<text x="133.4" y="49">1K</text>
<text x="206.4" y="51.4">GND</text>
<text x="218.5" y="48.2">B</text>
<text x="244.5" y="48.8">GND</text>
<text x="256.6" y="48.2">G</text>
<text x="34.2" y="57.1" transform="rotate(-90 34.2 57.1)">R10</text>
<text x="39" y="57.1" transform="rotate(-90 39 57.1)">10K</text>
<text x="41.4" y="56.4">GND</text>
<text x="49.4" y="57.1" transform="rotate(-90 49.4 57.1)">R16</text>
<text x="54.2" y="57.1" transform="rotate(-90 54.2 57.1)">10K</text>
<text x="87.5" y="57.1" transform="rotate(-90 87.5 57.1)">R22</text>
<text x="92.3" y="57.1" transform="rotate(-90 92.3 57.1)">10K</text>
<text x="94.7" y="56.4">GND</text>
<text x="102.7" y="57.1" transform="rotate(-90 102.7 57.1)">R28</text>
<text x="107.5" y="57.1" transform="rotate(-90 107.5 57.1)">10K</text>
<text x="143.4" y="57.1" transform="rotate(-90 143.4 57.1)">R34</text>
<text x="148.2" y="57.1" transform="rotate(-90 148.2 57.1)">10K</text>
<text x="150.6" y="56.4">GND</text>
<text x="158.6" y="57.1" transform="rotate(-90 158.6 57.1)">R40</text>
<text x="163.4" y="57.1" transform="rotate(-90 163.4 57.1)">10K</text>
<text x="185.5" y="58.3">SIGB</text>
<text x="202.5" y="57.8">R44</text>
<text x="223.6" y="58.3">SIGG</text>
<text x="240.6" y="57.8">R54</text>
<text x="39.9" y="65.2">+12V</text>
<text x="93.2" y="65.2">+12V</text>
<text x="149.1" y="65.2">+12V</text>
<text x="196.9" y="61.6">1K</text>
<text x="235" y="61.6">1K</text>
<text x="33.8" y="66.6">GND</text>
<text x="49" y="66.6">GND</text>
<text x="87.1" y="66.6">GND</text>
<text x="102.3" y="66.6">GND</text>
<text x="143" y="66.6">GND</text>
<text x="158.2" y="66.6">GND</text>
<text x="206.9" y="69.8" transform="rotate(-90 206.9 69.8)">R49</text>
<text x="211.7" y="69.8" transform="rotate(-90 211.7 69.8)">10K</text>
<text x="214.1" y="69.1">GND</text>
<text x="244.9" y="69.8" transform="rotate(-90 244.9 69.8)">R56</text>
<text x="249.7" y="69.8" transform="rotate(-90 249.7 69.8)">10K</text>
<text x="252.2" y="69.1">GND</text>
<text x="47.5" y="72.8">+12V</text>
<text x="100.9" y="72.8">+12V</text>
<text x="156.7" y="72.8">+12V</text>
<text x="218.5" y="73.6">C</text>
<text x="37.4" y="80.7">R14</text>
<text x="44" y="79.7">1K</text>
<text x="90.8" y="80.7">R26</text>
<text x="97.4" y="79.7">1K</text>
<text x="146.6" y="80.7">R38</text>
<text x="153.2" y="79.7">1K</text>
<text x="185.5" y="83.7">SIGC</text>
<text x="202.5" y="83.2">R45</text>
<text x="206.4" y="79.3">GND</text>
<text x="244.5" y="79.3">GND</text>
<text x="52.2" y="85">Q6</text>
<text x="105.5" y="85">Q12</text>
<text x="161.4" y="85">Q18</text>
<text x="196.9" y="87">1K</text>
<text x="17.9" y="93.9">AN4</text>
<text x="24.2" y="91.1">R8</text>
<text x="53.4" y="93.9">SCORE1_1</text>
<text x="68.7" y="93.9">AN5</text>
<text x="77.6" y="91.1">R20</text>
<text x="106.8" y="93.9">SCORE1_10</text>
<text x="124.5" y="93.9">AN6</text>
<text x="133.4" y="91.1">R32</text>
<text x="162.6" y="93.9">SCORE1_100</text>
<text x="206.9" y="95.2" transform="rotate(-90 206.9 95.2)">R50</text>
<text x="211.7" y="95.2" transform="rotate(-90 211.7 95.2)">10K</text>
<text x="214.1" y="94.5">GND</text>
<text x="24.2" y="97.2">1K</text>
<text x="77.6" y="97.2">1K</text>
<text x="133.4" y="97.2">1K</text>
<text x="218.5" y="99">D</text>
<text x="34.2" y="105.3" transform="rotate(-90 34.2 105.3)">R11</text>
<text x="39" y="105.3" transform="rotate(-90 39 105.3)">10K</text>
<text x="41.4" y="104.7">GND</text>
<text x="49.4" y="105.3" transform="rotate(-90 49.4 105.3)">R17</text>
<text x="54.2" y="105.3" transform="rotate(-90 54.2 105.3)">10K</text>
<text x="87.5" y="105.3" transform="rotate(-90 87.5 105.3)">R23</text>
<text x="92.3" y="105.3" transform="rotate(-90 92.3 105.3)">10K</text>
<text x="94.7" y="104.7">GND</text>
<text x="102.7" y="105.3" transform="rotate(-90 102.7 105.3)">R29</text>
<text x="107.5" y="105.3" transform="rotate(-90 107.5 105.3)">10K</text>
<text x="143.4" y="105.3" transform="rotate(-90 143.4 105.3)">R35</text>
<text x="148.2" y="105.3" transform="rotate(-90 148.2 105.3)">10K</text>
<text x="150.6" y="104.7">GND</text>
<text x="158.6" y="105.3" transform="rotate(-90 158.6 105.3)">R41</text>
<text x="163.4" y="105.3" transform="rotate(-90 163.4 105.3)">10K</text>
<text x="206.4" y="104.7">GND</text>
<text x="39.9" y="113.5">+12V</text>
<text x="93.2" y="113.5">+12V</text>
<text x="149.1" y="113.5">+12V</text>
<text x="185.5" y="109.1">SIGD</text>
<text x="196.9" y="112.4">1K</text>
<text x="202.5" y="108.6">R46</text>
<text x="33.8" y="114.8">GND</text>
<text x="49" y="114.8">GND</text>
<text x="87.1" y="114.8">GND</text>
<text x="102.3" y="114.8">GND</text>
<text x="143" y="114.8">GND</text>
<text x="158.2" y="114.8">GND</text>
<text x="214.1" y="119.9">GND</text>
<text x="47.5" y="121.1">+12V</text>
<text x="100.9" y="121.1">+12V</text>
<text x="156.7" y="121.1">+12V</text>
<text x="206.9" y="120.6" transform="rotate(-90 206.9 120.6)">R51</text>
<text x="211.7" y="120.6" transform="rotate(-90 211.7 120.6)">10K</text>
<text x="218.5" y="124.4">E</text>
<text x="37.4" y="128.9">R15</text>
<text x="44" y="127.9">1K</text>
<text x="90.8" y="128.9">R27</text>
<text x="97.4" y="127.9">1K</text>
<text x="146.6" y="128.9">R39</text>
<text x="153.2" y="127.9">1K</text>
<text x="206.4" y="130.1">GND</text>
<text x="52.2" y="133.3">Q7</text>
<text x="105.5" y="133.3">Q13</text>
<text x="161.4" y="133.3">Q19</text>
<text x="185.5" y="134.5">SIGE</text>
<text x="196.9" y="137.8">1K</text>
<text x="202.5" y="134">R47</text>
<text x="17.9" y="142.1">AN7</text>
<text x="24.2" y="139.4">R9</text>
<text x="53.4" y="142.1">SCORE2_1</text>
<text x="68.7" y="142.1">AN8</text>
<text x="77.6" y="139.4">R21</text>
<text x="106.8" y="142.1">SCORE2_10</text>
<text x="124.5" y="142.1">AN9</text>
<text x="133.4" y="139.4">R33</text>
<text x="162.6" y="142.1">SCORE2_100</text>
<text x="24.2" y="145.4">1K</text>
<text x="77.6" y="145.4">1K</text>
<text x="133.4" y="145.4">1K</text>
<text x="206.9" y="146" transform="rotate(-90 206.9 146)">R52</text>
<text x="211.7" y="146" transform="rotate(-90 211.7 146)">10K</text>
<text x="214.1" y="145.3">GND</text>
<text x="34.2" y="153.6" transform="rotate(-90 34.2 153.6)">R12</text>
<text x="39" y="153.6" transform="rotate(-90 39 153.6)">10K</text>
<text x="41.4" y="152.9">GND</text>
<text x="49.4" y="153.6" transform="rotate(-90 49.4 153.6)">R18</text>
<text x="54.2" y="153.6" transform="rotate(-90 54.2 153.6)">10K</text>
<text x="87.5" y="153.6" transform="rotate(-90 87.5 153.6)">R24</text>
<text x="92.3" y="153.6" transform="rotate(-90 92.3 153.6)">10K</text>
<text x="94.7" y="152.9">GND</text>
<text x="102.7" y="153.6" transform="rotate(-90 102.7 153.6)">R30</text>
<text x="107.5" y="153.6" transform="rotate(-90 107.5 153.6)">10K</text>
<text x="143.4" y="153.6" transform="rotate(-90 143.4 153.6)">R36</text>
<text x="148.2" y="153.6" transform="rotate(-90 148.2 153.6)">10K</text>
<text x="150.6" y="152.9">GND</text>
<text x="158.6" y="153.6" transform="rotate(-90 158.6 153.6)">R42</text>
<text x="163.4" y="153.6" transform="rotate(-90 163.4 153.6)">10K</text>
<text x="206.4" y="155.5">GND</text>
<text x="33.8" y="163.1">GND</text>
<text x="49" y="163.1">GND</text>
<text x="87.1" y="163.1">GND</text>
<text x="102.3" y="163.1">GND</text>
<text x="143" y="163.1">GND</text>
<text x="158.2" y="163.1">GND</text>
</g>
<g font-size="2.5" fill="#c90d0c">
<text x="193.1" y="15.2">Low Side switched for segment cathodes</text>
<text x="17.9" y="20.1">High Side Switch</text>
<text x="17.9" y="22.8">for display anodes</text>
</g>
<g font-size="2.1" fill="#808080">
<text x="253.7" y="22.4" transform="rotate(-90 253.7 22.4)">3</text>
<text x="215.6" y="25" transform="rotate(-90 215.6 25)">3</text>
<text x="250" y="27.5">1</text>
<text x="253.7" y="29.4" transform="rotate(-90 253.7 29.4)">2</text>
<text x="211.9" y="30.1">1</text>
<text x="215.6" y="32" transform="rotate(-90 215.6 32)">2</text>
<text x="42.9" y="40.2" transform="rotate(-90 42.9 40.2)">3</text>
<text x="96.3" y="40.2" transform="rotate(-90 96.3 40.2)">3</text>
<text x="152.1" y="40.2" transform="rotate(-90 152.1 40.2)">3</text>
<text x="39.2" y="45.3">1</text>
<text x="42.9" y="47.2" transform="rotate(-90 42.9 47.2)">2</text>
<text x="92.5" y="45.3">1</text>
<text x="96.3" y="47.2" transform="rotate(-90 96.3 47.2)">2</text>
<text x="148.4" y="45.3">1</text>
<text x="152.1" y="47.2" transform="rotate(-90 152.1 47.2)">2</text>
<text x="215.6" y="52.9" transform="rotate(-90 215.6 52.9)">3</text>
<text x="253.7" y="52.9" transform="rotate(-90 253.7 52.9)">3</text>
<text x="211.9" y="58">1</text>
<text x="215.6" y="59.9" transform="rotate(-90 215.6 59.9)">2</text>
<text x="250" y="58">1</text>
<text x="253.7" y="59.9" transform="rotate(-90 253.7 59.9)">2</text>
<text x="211.9" y="83.4">1</text>
<text x="215.6" y="78.3" transform="rotate(-90 215.6 78.3)">3</text>
<text x="42.9" y="88.5" transform="rotate(-90 42.9 88.5)">3</text>
<text x="96.3" y="88.5" transform="rotate(-90 96.3 88.5)">3</text>
<text x="152.1" y="88.5" transform="rotate(-90 152.1 88.5)">3</text>
<text x="215.6" y="85.3" transform="rotate(-90 215.6 85.3)">2</text>
<text x="39.2" y="93.5">1</text>
<text x="42.9" y="95.4" transform="rotate(-90 42.9 95.4)">2</text>
<text x="92.5" y="93.5">1</text>
<text x="96.3" y="95.4" transform="rotate(-90 96.3 95.4)">2</text>
<text x="148.4" y="93.5">1</text>
<text x="152.1" y="95.4" transform="rotate(-90 152.1 95.4)">2</text>
<text x="215.6" y="103.7" transform="rotate(-90 215.6 103.7)">3</text>
<text x="211.9" y="108.8">1</text>
<text x="215.6" y="110.7" transform="rotate(-90 215.6 110.7)">2</text>
<text x="215.6" y="129.1" transform="rotate(-90 215.6 129.1)">3</text>
<text x="42.9" y="136.7" transform="rotate(-90 42.9 136.7)">3</text>
<text x="96.3" y="136.7" transform="rotate(-90 96.3 136.7)">3</text>
<text x="152.1" y="136.7" transform="rotate(-90 152.1 136.7)">3</text>
<text x="211.9" y="134.2">1</text>
<text x="215.6" y="136.1" transform="rotate(-90 215.6 136.1)">2</text>
<text x="39.2" y="141.8">1</text>
<text x="42.9" y="143.7" transform="rotate(-90 42.9 143.7)">2</text>
<text x="92.5" y="141.8">1</text>
<text x="96.3" y="143.7" transform="rotate(-90 96.3 143.7)">2</text>
<text x="148.4" y="141.8">1</text>
<text x="152.1" y="143.7" transform="rotate(-90 152.1 143.7)">2</text>
</g>
<g font-size="1.8" fill="#808080">
<text x="218.5" y="27.2">Q20</text>
<text x="256.6" y="24.7">Q25</text>
<text x="45.8" y="42.5">Q2</text>
<text x="99.2" y="42.5">Q8</text>
<text x="155" y="42.5">Q14</text>
<text x="218.5" y="55.2">Q21</text>
<text x="256.6" y="55.2">Q26</text>
<text x="218.5" y="80.6">Q22</text>
<text x="45.8" y="90.7">Q3</text>
<text x="99.2" y="90.7">Q9</text>
<text x="155" y="90.7">Q15</text>
<text x="218.5" y="106">Q23</text>
<text x="218.5" y="131.4">Q24</text>
<text x="45.8" y="139">Q4</text>
<text x="99.2" y="139">Q10</text>
<text x="155" y="139">Q16</text>
</g>
</svg>
